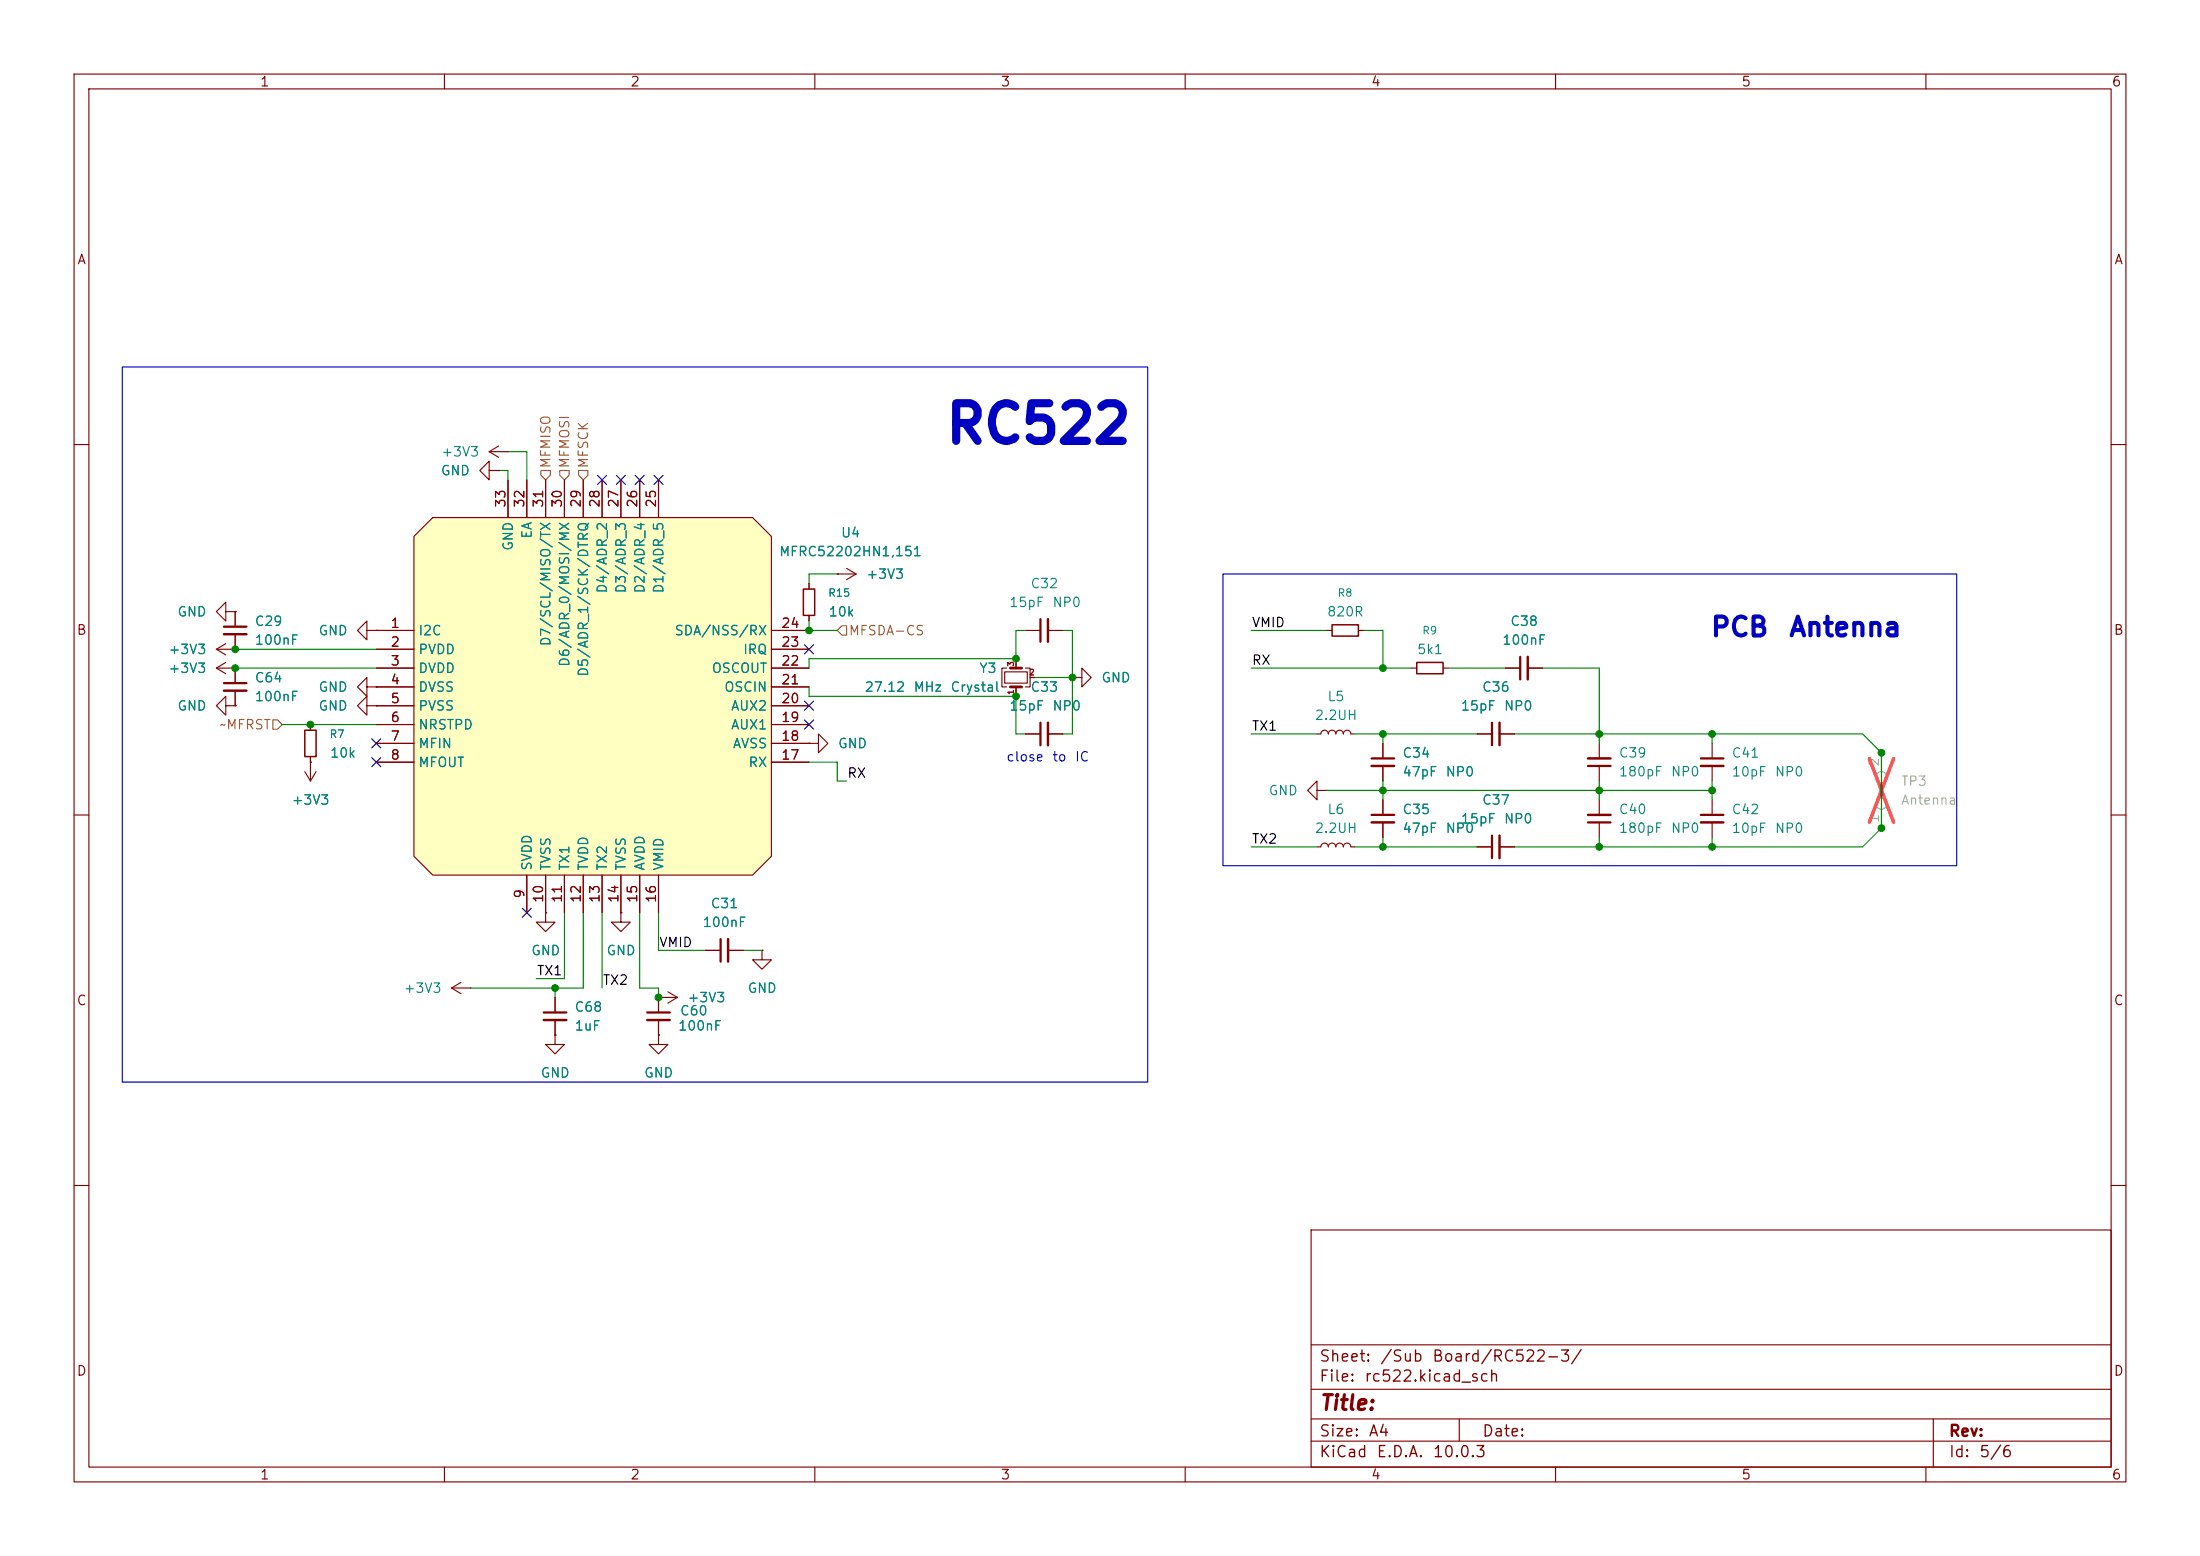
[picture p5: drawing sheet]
<svg xmlns="http://www.w3.org/2000/svg" width="297mm" height="210mm" viewBox="0 0 297 210" stroke-linecap="round" stroke-linejoin="round" font-family="sans-serif">
<g fill="none" stroke="#840000" stroke-width=".15">
<path d="M10 10h277v190h-277zM12 12h273v186h-273zM60 10v2M110 10v2M160 10v2M210 10v2M260 10v2M10 60h2M109.2 78.7v.8M113 77.5h.1M113 77.5h2.6M114.3 76.7l1.3 .8"/>
<path d="M115.6 77.5l-1.3 .7M285 60h2M29.2 90.2l1.3 .7M29.2 90.2h2.5M29.2 87.6l1.3 .8M29.2 87.6h2.5M30.5 95.3v-1.3l-1.3 1.3 1.3 1.2v-1.2h1.2M30.5 89.4l-1.3 .8M30.5 86.9l-1.3 .7M31.7 90.2h.1M31.7 87.6h.1M31.7 95.3h.1"/>
<path d="M31.7 90.2v2M31.7 93.2v2.1M41.9 97.8v.8M109.2 83.1v.7M135.6 90.7h3.1v1.5h-3.1zM135.9 90.2h-.6v2.5h.6M137.2 88.9v1.3M137.2 92.7v1.3M138.4 90.2h.7v2.5h-.7M138.4 85.1h2.1M138.4 99.1h2.1M139.1 91.4h.6"/>
<path d="M141.5 85.1h2M141.5 99.1h2M177.8 99.1h.5a.51 .51 0 0 1 .5-.5 .51 .51 0 0 1 .5 .5 .51 .51 0 0 1 .5-.5 .51 .51 0 0 1 .5 .5 .51 .51 0 0 1 .5-.5 .51 .51 0 0 1 .6 .5 .51 .51 0 0 1 .5-.5 .51 .51 0 0 1 .5 .5h.5M179.1 85.1h.7M183.4 85.1h.7M10 110h2M41.1 104.1l.8 1.3M41.9 102.9h.1M41.9 102.1v3.3M42.7 104.1l-.8 1.3M109.2 100.3h1.3v-1.2l1.3 1.2-1.3 1.3v-1.3M109.2 100.3h.1"/>
<path d="M177.8 114.3h.5a.51 .51 0 0 1 .5-.5 .51 .51 0 0 1 .5 .5 .51 .51 0 0 1 .5-.5 .51 .51 0 0 1 .5 .5 .51 .51 0 0 1 .5-.5 .51 .51 0 0 1 .6 .5 .51 .51 0 0 1 .5-.5 .51 .51 0 0 1 .5 .5h.5M186.7 100.3v2.1M186.7 103.4v2M186.7 108v2M186.7 111v2M215.9 108v2M215.9 111v2M285 110h2M74.9 139.7v1.3h1.3l-1.3 1.2-1.2-1.2h1.2M74.9 139.7h.1M74.9 134.6v2.1M74.9 137.7v2"/>
<path d="M83.8 123.2v1.3h1.3l-1.3 1.2-1.3-1.2h1.3M83.8 123.2h.1M88.9 134.6h.1M88.9 139.7v1.3h1.3l-1.3 1.2-1.3-1.2h1.3M88.9 139.7h.1M88.9 134.6v2.1M88.9 137.7v2M88.9 134.6h2.5M90.2 133.9l1.2 .7M91.4 134.6l-1.2 .8M95.2 128.3h2.1M98.3 128.3h2"/>
<path d="M102.9 128.3v1.2h1.2l-1.2 1.3-1.3-1.3h1.3M102.9 128.3h.1M10 160h2M177 166h108v32h-108zM285 160h2M60 198v2M110 198v2M160 198v2M177 194.5h108M177 191.5h108M177 187.5h108M177 181.5h108"/>
<path d="M197 191.5v3M210 198v2M260 198v2M261 191.5v6.5"/>
</g>
<path d="M30.2 92.2h3.1M140.5 83.6v3M140.5 97.5v3.1M185.2 110h3M185.2 102.4h3M214.4 111h3M73.4 136.7h3.1M87.4 136.7h3M97.3 126.7v3.1" fill="none" stroke="#840000" stroke-width=".3"/>
<path d="M30.2 93.2h3.1M141.5 83.6v3M141.5 97.5v3.1M185.2 111h3M185.2 103.4h3M214.4 110h3M73.4 137.7h3.1M87.4 137.7h3M98.3 126.7v3.1" fill="none" stroke="#840000" stroke-width=".33"/>
<path d="M108.5 79.5h1.5v3.6h-1.5zM41.1 98.6h1.6v3.5h-1.6zM179.8 84.3h3.6v1.6h-3.6z" fill="none" stroke="#840000" stroke-width=".2"/>
<path d="M136.4 92.7h1.5M136.4 90.2h1.5" fill="none" stroke="#840000" stroke-width=".38"/>
<g fill="none" stroke="#a1a1a1" stroke-width=".15">
<path d="M254 101.6v2.5M254 109.2v2.6"/>
<circle cx="254" cy="108.5" r=".76"/>
<circle cx="254" cy="104.9" r=".76"/>
</g>
<path d="M252.4 102.4l3.2 8.6M255.6 102.4l-3.2 8.6" fill="none" stroke="#ff2626" stroke-width=".46"/>
<path d="M58.4 69.9h43.2l2.5 2.5v43.2l-2.5 2.5h-43.2l-2.5-2.5v-43.2z" fill="#ffffc2"/>
<g fill="none" stroke="#840000" stroke-width=".15">
<path d="M58.4 69.9h43.2l2.5 2.5v43.2l-2.5 2.5h-43.2l-2.5-2.5v-43.2zM66 63.5v-1.3l-1.2 1.3 1.2 1.3v-1.3h1.3M66 61l1.3 .7M66 61h2.6M67.3 63.5h.1M67.3 60.2l-1.3 .8M68.6 61h.1M68.6 64.8v5.1M71.1 64.8v5.1M73.7 64.8v5.1M76.2 64.8v5.1M78.7 64.8v5.1"/>
<path d="M81.3 64.8v5.1M83.8 64.8v5.1M86.4 64.8v5.1M88.9 64.8v5.1M109.2 78.7v.8M113 77.5h.1M30.5 82.6v-1.3l-1.3 1.3 1.3 1.2v-1.2h1.2M31.7 82.6h.1M31.7 95.3h.1M31.7 87.6h.1M31.7 90.2h.1M31.7 82.6v2"/>
<path d="M31.7 85.6v2M31.7 90.2v2M31.7 93.2v2.1M41.9 97.8v.8M49.5 95.3v-1.3l-1.2 1.3 1.2 1.2v-1.2h1.3M49.5 92.7v-1.3l-1.2 1.3 1.2 1.3v-1.3h1.3M49.5 85.1v-1.3l-1.2 1.3 1.2 1.3v-1.3h1.3M50.8 95.3h.1M50.8 92.7h.1M50.8 85.1h.1M50.8 85.1h5.1M50.8 87.6h5.1"/>
<path d="M50.8 90.2h5.1M50.8 92.7h5.1M50.8 95.3h5.1M50.8 97.8h5.1M104.1 85.1h5.1M104.1 87.6h5.1M104.1 90.2h5.1M104.1 92.7h5.1M104.1 95.3h5.1M104.1 97.8h5.1M109.2 83.1v.7M137.2 88.9v1.3"/>
<path d="M137.2 92.7v1.3M138.4 99.1h2.1M139.1 91.4h.6M141.5 99.1h2M144.8 91.4h1.2v-1.2l1.3 1.2-1.3 1.3v-1.3M144.8 91.4h.1M190.5 90.2h.8M194.8 90.2h.8M199.4 99.1h2M202.4 99.1h2.1M203.2 90.2h2M206.2 90.2h2.1"/>
<path d="M41.9 102.9h.1M41.9 102.1v.8M50.8 100.3h5.1M50.8 102.9h5.1M71.1 118.1v5.1M73.7 118.1v5.1M76.2 118.1v5.1M78.7 118.1v5.1M81.3 118.1v5.1M83.8 118.1v5.1M86.4 118.1v5.1M88.9 118.1v5.1"/>
<path d="M104.1 100.3h5.1M104.1 102.9h5.1M109.2 100.3h.1M177.8 106.7v-1.3l-1.3 1.3 1.3 1.3v-1.3h1.3M179.1 106.7h.1M186.7 100.3v2.1M186.7 103.4v2M186.7 108v2M186.7 111v2M199.4 114.3h2M202.4 114.3h2.1M215.9 100.3v2.1"/>
<path d="M215.9 103.4v2M231.1 100.3v2.1M231.1 103.4v2M231.1 108v2M231.1 111v2M61 133.4l1.2 .7M61 133.4h2.5M62.2 132.6l-1.2 .8M63.5 133.4h.1M73.7 123.2v1.3h1.2l-1.2 1.2-1.3-1.2h1.3M73.7 123.2h.1M74.9 139.7h.1"/>
<path d="M74.9 134.6v2.1M74.9 137.7v2M83.8 123.2h.1M88.9 139.7h.1M88.9 134.6h.1M88.9 134.6v2.1M88.9 137.7v2M95.2 128.3h2.1M98.3 128.3h2M102.9 128.3h.1"/>
</g>
<path d="M30.2 84.6h3.1M201.4 97.5v3.1M205.2 88.6v3.1M201.4 112.8v3M214.4 103.4h3M229.6 102.4h3.1M229.6 110h3.1" fill="none" stroke="#840000" stroke-width=".3"/>
<path d="M30.2 85.6h3.1M202.4 97.5v3.1M206.2 88.6v3.1M202.4 112.8v3M214.4 102.4h3M229.6 103.4h3.1M229.6 111h3.1" fill="none" stroke="#840000" stroke-width=".33"/>
<path d="M191.3 89.4h3.5v1.5h-3.5z" fill="none" stroke="#840000" stroke-width=".2"/>
<path d="M73 63.5h1.3v.6l-.6 .7-.7-.7zM75.6 63.5h1.2v.6l-.6 .7-.6-.7zM78.1 63.5h1.3v.6l-.7 .7-.6-.7zM36.8 97.2h.7l.6 .6-.6 .6h-.7zM113.7 84.5h.6v1.2h-.6l-.7-.6z" fill="none" stroke="#848400" stroke-width=".15"/>
<g fill="none" stroke="#008400" stroke-width=".15">
<path d="M67.3 63.5h1.3v1.3M68.6 61h2.5v3.8M113 77.5h-3.8v1.2M31.7 90.2h19.1M31.7 87.6h19.1M38.1 97.8h12.7M109.2 83.8v1.3h3.8M109.2 92.7v1.3h28v5.1h1.2M138.4 85.1h-1.2v3.8h-28v1.3M139.7 91.4h5.1M143.5 85.1h1.3v14h-1.3M168.9 85.1h10.2"/>
<path d="M168.9 99.1h8.9M168.9 90.2h21.6M182.9 99.1h16.5M184.1 85.1h2.6v5.1M186.7 99.1v1.2M195.6 90.2h7.6M204.5 99.1h47l2.5 2.5v10.2l-2.5 2.5h-47M208.3 90.2h7.6v10.1M231.1 99.1v1.2M109.2 102.9h3.8v2.5h1.3M168.9 114.3h8.9M179.1 106.7h52"/>
<path d="M182.9 114.3h16.5M186.7 105.4v2.6M186.7 113v1.3M215.9 105.4v2.6M215.9 113v1.3M231.1 105.4v2.6M231.1 113v1.3M74.9 133.4v1.2M76.2 123.2v8.9h-3.8M78.7 123.2v10.2h-15.2M81.3 123.2v10.2M86.4 123.2v10.2h2.5v1.2"/>
<path d="M88.9 123.2v5.1h6.3M100.3 128.3h2.6"/>
</g>
<g fill="none" stroke="#000084" stroke-width=".15">
<path d="M80.7 64.2l1.2 1.2M81.9 64.2l-1.2 1.2M83.2 64.2l1.2 1.2M84.4 64.2l-1.2 1.2M85.8 64.2l1.2 1.2M87 64.2l-1.2 1.2M88.3 64.2l1.2 1.2M89.5 64.2l-1.2 1.2M50.2 99.7l1.2 1.2M51.4 99.7l-1.2 1.2M108.6 94.6l1.2 1.3M108.6 87l1.2 1.2"/>
<path d="M108.6 97.2l1.2 1.2M109.8 94.6l-1.2 1.3M109.8 87l-1.2 1.2M109.8 97.2l-1.2 1.2M50.2 102.3l1.2 1.2M51.4 102.3l-1.2 1.2M70.5 122.6l1.2 1.2M71.7 122.6l-1.2 1.2"/>
</g>
<path d="M16.5 49.5h138.4v96.6h-138.4zM165.1 77.5h99.1v39.3h-99.1z" fill="none" stroke="#0000c2" stroke-width=".15"/>
<g fill="#008400" stroke="#008400" stroke-width=".14">
<circle cx="137.2" cy="94" r=".46"/>
<circle cx="186.7" cy="106.7" r=".46"/>
<circle cx="186.7" cy="90.2" r=".46"/>
<circle cx="186.7" cy="99.1" r=".46"/>
<circle cx="137.2" cy="88.9" r=".46"/>
<circle cx="186.7" cy="114.3" r=".46"/>
<circle cx="144.8" cy="91.4" r=".46"/>
<circle cx="109.2" cy="85.1" r=".46"/>
<circle cx="254" cy="101.6" r=".46"/>
<circle cx="231.1" cy="99.1" r=".46"/>
<circle cx="215.9" cy="99.1" r=".46"/>
<circle cx="231.1" cy="106.7" r=".46"/>
<circle cx="231.1" cy="114.3" r=".46"/>
<circle cx="215.9" cy="114.3" r=".46"/>
<circle cx="215.9" cy="106.7" r=".46"/>
<circle cx="254" cy="111.8" r=".46"/>
<circle cx="31.7" cy="90.2" r=".46"/>
<circle cx="31.7" cy="87.6" r=".46"/>
<circle cx="74.9" cy="133.4" r=".46"/>
<circle cx="88.9" cy="134.6" r=".46"/>
<circle cx="41.9" cy="97.8" r=".46"/>
</g>
<text font-size="5.1" fill="#0000c2" x="127.4" y="61">RC522</text>
<g font-size="2.5" fill="#0000c2">
<text x="230.8" y="86.5">PCB</text>
<text x="241.4" y="86.5">Antenna</text>
</g>
<text font-size="2" fill="#840000" x="178" y="190.8">Title:</text>
<g font-size="1.5" fill="#840000">
<text x="178" y="184.2">Sheet:</text>
<text x="186.2" y="184.2">/Sub</text>
<text x="193.2" y="184.2">Board/RC522-3/</text>
<text x="178" y="186.9">File:</text>
<text x="184.1" y="186.9">rc522.kicad_sch</text>
<text x="178" y="197.1">KiCad</text>
<text x="178" y="194.3">Size:</text>
<text x="184.7" y="194.3">A4</text>
<text x="185.7" y="197.1">E.D.A.</text>
<text x="193.3" y="197.1">10.0.3</text>
<text x="200" y="194.3">Date:</text>
<text x="263" y="194.3">Rev:</text>
<text x="263" y="197.1">Id:</text>
<text x="267.1" y="197.1">5/6</text>
</g>
<g font-size="1.3" fill="#840000">
<text x="35" y="12">1</text>
<text x="85" y="12">2</text>
<text x="135" y="12">3</text>
<text x="185" y="12">4</text>
<text x="235" y="12">5</text>
<text x="285" y="12">6</text>
<text x="10.3" y="36">A</text>
<text x="285.3" y="36">A</text>
<text x="68.6" y="68.6" transform="rotate(-90 68.6 68.6)">33</text>
<text x="71.1" y="68.6" transform="rotate(-90 71.1 68.6)">32</text>
<text x="73.6" y="68.6" transform="rotate(-90 73.6 68.6)">31</text>
<text x="76.2" y="68.6" transform="rotate(-90 76.2 68.6)">30</text>
<text x="78.7" y="68.6" transform="rotate(-90 78.7 68.6)">29</text>
<text x="81.3" y="68.6" transform="rotate(-90 81.3 68.6)">28</text>
<text x="83.8" y="68.6" transform="rotate(-90 83.8 68.6)">27</text>
<text x="86.3" y="68.6" transform="rotate(-90 86.3 68.6)">26</text>
<text x="88.9" y="68.6" transform="rotate(-90 88.9 68.6)">25</text>
<text x="10.3" y="86">B</text>
<text x="52.6" y="85.1">1</text>
<text x="52.6" y="87.6">2</text>
<text x="105.4" y="87.6">23</text>
<text x="105.4" y="85.1">24</text>
<text x="285.3" y="86">B</text>
<text x="52.6" y="90.1">3</text>
<text x="52.6" y="92.7">4</text>
<text x="52.6" y="95.2">5</text>
<text x="105.4" y="95.2">20</text>
<text x="105.4" y="92.7">21</text>
<text x="105.4" y="90.1">22</text>
<text x="52.6" y="97.8">6</text>
<text x="52.6" y="100.3">7</text>
<text x="105.4" y="100.3">18</text>
<text x="105.4" y="97.8">19</text>
<text x="52.6" y="102.8">8</text>
<text x="105.4" y="102.8">17</text>
<text x="71.1" y="121.4" transform="rotate(-90 71.1 121.4)">9</text>
<text x="73.6" y="122" transform="rotate(-90 73.6 122)">10</text>
<text x="76.2" y="122" transform="rotate(-90 76.2 122)">11</text>
<text x="78.7" y="122" transform="rotate(-90 78.7 122)">12</text>
<text x="81.3" y="122" transform="rotate(-90 81.3 122)">13</text>
<text x="83.8" y="122" transform="rotate(-90 83.8 122)">14</text>
<text x="86.3" y="122" transform="rotate(-90 86.3 122)">15</text>
<text x="88.9" y="122" transform="rotate(-90 88.9 122)">16</text>
<text x="10.3" y="136">C</text>
<text x="285.3" y="136">C</text>
<text x="10.3" y="186">D</text>
<text x="285.3" y="186">D</text>
<text x="35" y="200">1</text>
<text x="85" y="200">2</text>
<text x="135" y="200">3</text>
<text x="185" y="200">4</text>
<text x="235" y="200">5</text>
<text x="285" y="200">6</text>
</g>
<g font-size="1.3" fill="#008484">
<text x="59.4" y="64.5">GND</text>
<text x="59.5" y="61.9">+3V3</text>
<text x="69.6" y="74.4" transform="rotate(-90 69.6 74.4)">GND</text>
<text x="72.1" y="72.8" transform="rotate(-90 72.1 72.8)">EA</text>
<text x="105.1" y="75.4">MFRC52202HN1,151</text>
<text x="113.4" y="72.9">U4</text>
<text x="23.9" y="83.5">GND</text>
<text x="82.3" y="80.2" transform="rotate(-90 82.3 80.2)">D4/ADR_2</text>
<text x="84.8" y="80.2" transform="rotate(-90 84.8 80.2)">D3/ADR_3</text>
<text x="87.3" y="80.2" transform="rotate(-90 87.3 80.2)">D2/ADR_4</text>
<text x="89.9" y="80.2" transform="rotate(-90 89.9 80.2)">D1/ADR_5</text>
<text x="111.8" y="83.5">10k</text>
<text x="116.8" y="78.4">+3V3</text>
<text x="136.2" y="82.3">15pF</text>
<text x="139" y="79.7">C32</text>
<text x="142" y="82.3">NP0</text>
<text x="179.1" y="83.5">820R</text>
<text x="22.6" y="88.6">+3V3</text>
<text x="34.3" y="87.3">100nF</text>
<text x="34.3" y="84.8">C29</text>
<text x="42.9" y="86.1">GND</text>
<text x="56.4" y="86.1">I2C</text>
<text x="56.4" y="88.6">PVDD</text>
<text x="74.6" y="87.3" transform="rotate(-90 74.6 87.3)">D7/SCL/MISO/TX</text>
<text x="91" y="86.1">SDA/NSS/RX</text>
<text x="100.2" y="88.6">IRQ</text>
<text x="191.2" y="88.6">5k1</text>
<text x="202.7" y="87.3">100nF</text>
<text x="203.8" y="84.8">C38</text>
<text x="22.6" y="91.1">+3V3</text>
<text x="34.3" y="95">100nF</text>
<text x="34.3" y="92.4">C64</text>
<text x="42.9" y="93.7">GND</text>
<text x="56.4" y="91.1">DVDD</text>
<text x="56.4" y="93.7">DVSS</text>
<text x="77.2" y="90.1" transform="rotate(-90 77.2 90.1)">D6/ADR_0/MOSI/MX</text>
<text x="79.7" y="91.4" transform="rotate(-90 79.7 91.4)">D5/ADR_1/SCK/DTRQ</text>
<text x="96" y="91.1">OSCOUT</text>
<text x="97.7" y="93.7">OSCIN</text>
<text x="116.6" y="93.7">27.12</text>
<text x="123.2" y="93.7">MHz</text>
<text x="128.2" y="93.7">Crystal</text>
<text x="132.1" y="91.1">Y3</text>
<text x="139" y="93.7">C33</text>
<text x="148.6" y="92.4">GND</text>
<text x="179.1" y="95">L5</text>
<text x="200" y="93.7">C36</text>
<text x="23.9" y="96.2">GND</text>
<text x="42.9" y="96.2">GND</text>
<text x="56.4" y="96.2">PVSS</text>
<text x="56.4" y="98.8">NRSTPD</text>
<text x="56.4" y="101.3">MFIN</text>
<text x="98.6" y="98.8">AUX1</text>
<text x="98.6" y="96.2">AUX2</text>
<text x="98.8" y="101.3">AVSS</text>
<text x="113" y="101.3">GND</text>
<text x="136.2" y="96.2">15pF</text>
<text x="142" y="96.2">NP0</text>
<text x="177.4" y="97.5">2.2UH</text>
<text x="197.1" y="96.2">15pF</text>
<text x="202.9" y="96.2">NP0</text>
<text x="44.5" y="102.6">10k</text>
<text x="56.4" y="103.8">MFOUT</text>
<text x="100.9" y="103.8">RX</text>
<text x="171.2" y="107.7">GND</text>
<text x="189.2" y="102.6">C34</text>
<text x="189.2" y="105.1">47pF</text>
<text x="195.1" y="105.1">NP0</text>
<text x="218.4" y="105.1">180pF</text>
<text x="218.4" y="102.6">C39</text>
<text x="225.5" y="105.1">NP0</text>
<text x="233.7" y="102.6">C41</text>
<text x="233.7" y="105.1">10pF</text>
<text x="239.5" y="105.1">NP0</text>
<text x="39.3" y="108.9">+3V3</text>
<text x="177.4" y="112.7">2.2UH</text>
<text x="179.1" y="110.2">L6</text>
<text x="189.2" y="110.2">C35</text>
<text x="189.2" y="112.7">47pF</text>
<text x="195.1" y="112.7">NP0</text>
<text x="197.1" y="111.5">15pF</text>
<text x="200" y="108.9">C37</text>
<text x="202.9" y="111.5">NP0</text>
<text x="218.4" y="112.7">180pF</text>
<text x="218.4" y="110.2">C40</text>
<text x="225.5" y="112.7">NP0</text>
<text x="233.7" y="110.2">C42</text>
<text x="233.7" y="112.7">10pF</text>
<text x="239.5" y="112.7">NP0</text>
<text x="72.1" y="117.6" transform="rotate(-90 72.1 117.6)">SVDD</text>
<text x="74.6" y="117.6" transform="rotate(-90 74.6 117.6)">TVSS</text>
<text x="77.2" y="117.6" transform="rotate(-90 77.2 117.6)">TX1</text>
<text x="79.7" y="117.6" transform="rotate(-90 79.7 117.6)">TVDD</text>
<text x="82.3" y="117.6" transform="rotate(-90 82.3 117.6)">TX2</text>
<text x="84.8" y="117.6" transform="rotate(-90 84.8 117.6)">TVSS</text>
<text x="87.3" y="117.6" transform="rotate(-90 87.3 117.6)">AVDD</text>
<text x="89.9" y="117.6" transform="rotate(-90 89.9 117.6)">VMID</text>
<text x="94.8" y="125.4">100nF</text>
<text x="95.9" y="122.9">C31</text>
<text x="71.6" y="129.2">GND</text>
<text x="81.8" y="129.2">GND</text>
<text x="54.4" y="134.3">+3V3</text>
<text x="77.5" y="136.9">C68</text>
<text x="91.7" y="137.4">C60</text>
<text x="92.7" y="135.6">+3V3</text>
<text x="100.8" y="134.3">GND</text>
<text x="77.5" y="139.4">1uF</text>
<text x="91.4" y="139.4">100nF</text>
<text x="72.9" y="145.8">GND</text>
<text x="86.9" y="145.8">GND</text>
</g>
<g font-size="1.3" fill="#848400">
<text x="74.6" y="63.3" transform="rotate(-90 74.6 63.3)">MFMISO</text>
<text x="77.2" y="63.3" transform="rotate(-90 77.2 63.3)">MFMOSI</text>
<text x="79.7" y="63.3" transform="rotate(-90 79.7 63.3)">MFSCK</text>
<text x="114.5" y="86.1">MFSDA-CS</text>
<text x="29.5" y="98.8">~MFRST</text>
</g>
<g font-size="1.3">
<text x="168.9" y="85">VMID</text>
<text x="168.9" y="90">RX</text>
<text x="168.9" y="98.9">TX1</text>
<text x="114.3" y="105.3">RX</text>
<text x="168.9" y="114.2">TX2</text>
<text x="72.4" y="132">TX1</text>
<text x="88.9" y="128.1">VMID</text>
<text x="81.3" y="133.2">TX2</text>
</g>
<g font-size="1.3" fill="#0000c2">
<text x="135.8" y="103.1">close</text>
<text x="142" y="103.1">to</text>
<text x="145" y="103.1">IC</text>
</g>
<g font-size="1.3" fill="#a1a1a1">
<text x="254" y="103.6" transform="rotate(-90 254 103.6)">2</text>
<text x="256.5" y="106.4">TP3</text>
<text x="254" y="111.2" transform="rotate(-90 254 111.2)">1</text>
<text x="256.5" y="108.9">Antenna</text>
</g>
<g font-size="1" fill="#008484">
<text x="111.7" y="80.8">R15</text>
<text x="180.5" y="80.8">R8</text>
<text x="191.9" y="85.9">R9</text>
<text x="44.4" y="99.8">R7</text>
</g>
<g font-size=".8" fill="#840000">
<text x="137" y="93.9" transform="rotate(-90 137 93.9)">1</text>
<text x="137" y="90.1" transform="rotate(-90 137 90.1)">3</text>
<text x="138.9" y="91.3">2</text>
</g>
</svg>
